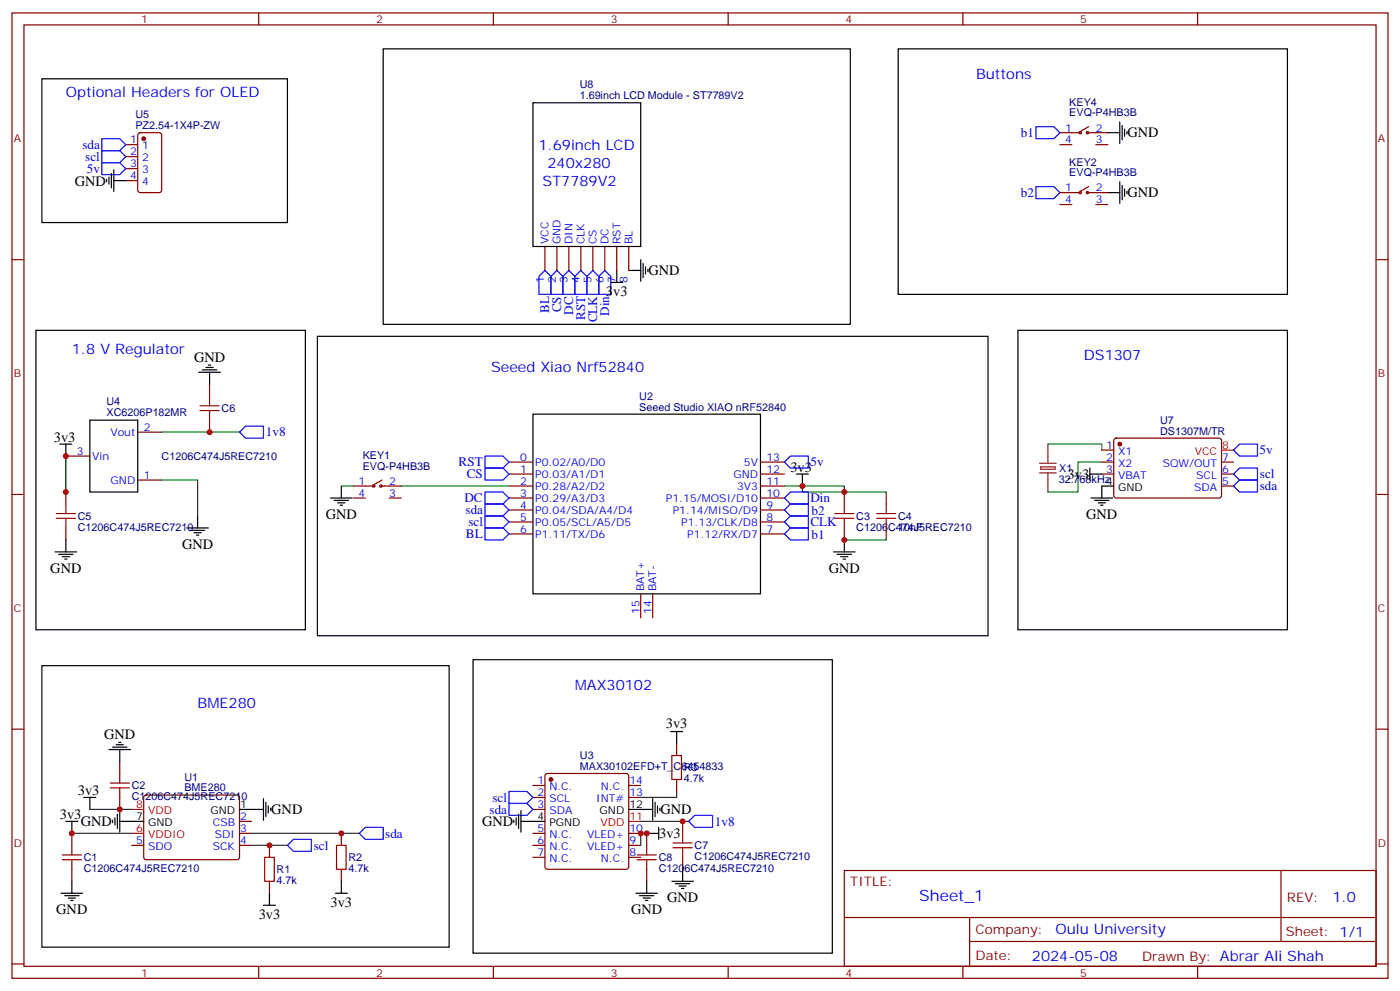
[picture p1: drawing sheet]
<svg xmlns="http://www.w3.org/2000/svg" width="412mm" height="292mm" viewBox="0 0 412 292" stroke-linecap="round" stroke-linejoin="round" font-family="sans-serif">
<g fill="none" stroke="#870000" stroke-width=".35">
<path d="M3.5 3.8h405.4v284.3h-405.4zM7.1 7.3h398.2v277.3h-398.2zM76.2 3.8v3.5M145.3 3.8v3.5M214.5 3.8v3.5M283.6 3.8v3.5M352.8 3.8v3.5M40.8 39.3l.5-.2h5.6l.7 .4v16.5l-.4 .7h-5.9l-.7-.4v-16.5zM312.2 39.1h6M320.3 39.1h6M320.7 37.3l-2.5 1.4M37 42.6h3.6"/>
<path d="M37 46.1h3.6M37 49.7h3.6M37 53.2h3.6M312.2 42.6h3.5M312.2 56.7h6M320.3 56.7h6M320.7 55l-2.5 1.4M322.8 42.6h3.5M3.5 76.5h3.6M160.5 72.6v7.1M164 72.6v7.1M167.6 72.6v7.1"/>
<path d="M171.1 72.6v7.1M174.6 72.6v7.1M178.2 72.6v7.1M181.7 72.6v7.1M185.2 72.6v7.1M312.2 60.3h3.5M322.8 60.3h3.5M405.3 76.5h3.6M61.7 113.2v3.5M19.4 134.3h7.1M40.6 127.3h7M61.7 123.8v3.5"/>
<path d="M149.9 136.1h7.1M149.9 139.6h7.1M224 136.1h7.1M224 139.6h7.1M324.6 136.1h3.5M324.6 139.6h3.5M324.6 132.6h3.5M328.3 129.3l.5-.3 30.6 .1 .4 .7v16.5l-.7 .4-30.6-.1-.4-.6v-16.2zM359.8 136.1h3.6M359.8 139.6h3.6M3.5 145.6h3.6M19.4 144.9v3.5"/>
<path d="M19.4 155.5v3.5M40.6 141.4h7M104.1 143.2h6M104.1 146.7h3.5M112.2 143.2h6M112.5 141.4l-2.4 1.4M114.7 146.7h3.5M149.9 143.2h7.1M149.9 146.7h7.1M149.9 150.2h7.1M149.9 153.7h7.1M149.9 157.3h7.1"/>
<path d="M224 143.2h7.1M224 146.7h7.1M224 150.2h7.1M224 153.7h7.1M224 157.3h7.1M248.7 144.9v3.5M248.7 155.5v3.5M261.1 144.9v3.5M261.1 155.5v3.5M359.8 143.2h3.6M405.3 145.6h3.6M188.7 174.9v7.1"/>
<path d="M192.3 174.9v7.1M3.5 214.8h3.6M199.3 219v3.5M405.3 214.8h3.6M35.3 224.3v3.5M35.3 234.9v3.5M42.6 234.4l.4-.2h27.1l.5 .7-.1 17.9-.7 .4h-27l-.5-.7v-17.6zM157 231.4h3.5M157 234.9h3.5M157 238.4h3.5M160.7 228l.5-.2h23.3l.5 .2 .2 .5v26.8l-.2 .5-.5 .2h-23.3l-.5-.2-.2-.5v-26.8zM185.2 231.4h3.5"/>
<path d="M185.2 234.9h3.5M199.3 229.6v3.5M21.2 245.5v3.5M21.2 256v3.6M38.8 249h3.5M70.6 241.9h3.5M70.6 245.5h3.5M70.6 249h3.5M79.4 249v3.5M79.4 259.6v3.5M100.5 245.5v3.5M100.5 256v3.6"/>
<path d="M157 245.5h3.5M157 249h3.5M157 252.5h3.5M185.2 245.5h3.5M185.2 249h3.5M185.2 252.5h3.5M190.5 245.5v3.5M190.5 256v3.6M201.1 241.9v3.6M201.1 252.5v3.5M248.7 256.4h156.6v28.2h-156.6zM377.3 256.4v20.9"/>
<path d="M248.7 270.2h156.5M285.6 277.3h119.6M285.6 270.2v14.2M3.5 283.9h3.6M76.2 284.6v3.5M145.3 284.6v3.5M214.5 284.6v3.5M283.6 284.6v3.5M352.8 284.6v3.5M405.3 283.9h3.6"/>
<circle cx="318.2" cy="39.1" r=".35"/>
<circle cx="320.3" cy="39.1" r=".35"/>
<circle cx="318.2" cy="56.7" r=".35"/>
<circle cx="320.3" cy="56.7" r=".35"/>
<circle cx="110.1" cy="143.2" r=".35"/>
<circle cx="112.2" cy="143.2" r=".35"/>
</g>
<g fill="none" stroke="#000" stroke-width=".35">
<path d="M112.9 14.4h137.6v81.1h-137.6zM264.6 14.4h114.6v72.3h-114.6zM12.3 23.2h72.4v42.3h-72.4zM157 30.3h31.7v42.3h-31.7zM326.3 39.1h3.5M329.8 35.9v6.4M330.6 37v4.2M331.3 38v2.1M332 38.7v.7M31.4 52.8v.8M32.1 52.1v2.2M32.8 51.1v4.2"/>
<path d="M33.5 53.2h3.5M33.5 50v6.4M326.3 56.7h3.5M329.8 53.6v6.3M330.6 54.6v4.2M331.3 55.7v2.1M332 56.4v.7M181.7 79.7v3.5M185.2 79.7h3.5M188.7 76.5v6.3M189.4 77.5v4.3M190.1 78.6v2.1"/>
<path d="M190.9 79.3v.7M10.6 97.3h79.4v88.2h-79.4zM93.5 99.1h197.5v88.2h-197.5zM179.9 83.2h3.5M299.9 97.3h79.3v88.2h-79.3zM58.6 109.6h6.3M59.6 108.9h4.3M60.7 108.2h2.1M61.4 107.5h.7M61.7 109.6v3.6M17.6 130.8h3.6M19.4 130.8v3.5"/>
<path d="M26.5 123.8h14.1v21.1h-14.1zM157 122h67v52.9h-67zM234.6 139.6h3.5M236.4 139.6v3.6M321 139.6h3.6M321 137.9v3.5M19.4 159v3.6M55 155.5h6.4M56.1 156.2h4.2M57.1 156.9h2.2M57.9 157.6h.7M58.2 152v3.5"/>
<path d="M97.4 146.7h6.3M98.4 147.4h4.3M99.5 148.1h2.1M100.2 148.8h.7M100.5 143.2v3.5M248.7 159v3.6M321.4 146.7h6.3M322.4 147.4h4.3M323.5 148.1h2.1M324.2 148.8h.7M328.1 143.2h-3.5v3.5M16.2 162.6h6.4"/>
<path d="M17.3 163.3h4.2M18.3 164h2.2M19 164.7h.8M245.5 162.6h6.4M246.6 163.3h4.2M247.6 164h2.2M248.4 164.7h.7M12.3 196.1h120v82.9h-120zM139.3 194.3h105.9v86.4h-105.9zM34.2 219.4h2.1M34.9 218.7h.7M197.6 215.5h3.5"/>
<path d="M199.3 215.5v3.5M24.7 234.9h3.5M26.5 234.9v3.5M32.1 220.8h6.4M33.2 220.1h4.2M34.6 239.8v4.3M35.3 220.8v3.5M35.3 238.8v6.3M70.6 238.4h7M77.6 235.2v6.4M78.3 236.3v4.2M79 237.3v2.2"/>
<path d="M79.7 238.1v.7M152.8 239.8v4.3M153.5 238.8v6.3M185.2 238.4h7.1M192.3 235.2v6.4M193 236.3v4.2M193.7 237.3v2.2M194.4 238.1v.7M19.4 241.9h3.5M21.2 241.9v3.6M21.2 259.6v3.5M33.2 241.6v.7"/>
<path d="M33.9 240.9v2.1M35.3 241.9h7M100.5 259.6v3.5M151.3 241.6v.7M152 240.9v2.1M153.5 241.9h7M190.5 259.6v3.5M190.5 245.5h3.5M194 243.7v3.5M197.9 259.6h6.4M201.1 256v3.6M18 263.1h6.3"/>
<path d="M19 263.8h4.3M20.1 264.5h2.1M20.8 265.2h.7M77.6 266.6h3.5M79.4 263.1v3.5M98.8 263.1h3.5M187.3 263.1h6.4M188.4 263.8h4.2M189.4 264.5h2.2M190.1 265.2h.8M199 260.3h4.2M200 261h2.1"/>
<path d="M200.7 261.7h.7"/>
</g>
<path d="M359.8 132.6h3.6M38.8 238.4h3.5M38.8 245.5h3.5M185.2 241.9h3.5" fill="none" stroke="#f00" stroke-width=".35"/>
<g fill="none" stroke="#008700" stroke-width=".35">
<path d="M19.4 134.3v10.6M47.6 127.3h23M308.7 130.8h15.9v1.8M324.6 136.1h-7.1v8.8h-8.8M47.6 141.4h10.6v10.6M100.5 143.2h3.6M118.2 143.2h31.7M231.1 143.2h17.6v1.7M236.4 143.2v1.7h12.3M248.7 144.9h12.4M248.7 159h12.4M26.5 238.4h12.3"/>
<path d="M199.3 233.1v1.8h-10.6M21.2 245.5h17.6M74.1 245.5h31.7M74.1 249h10.6M188.7 245.5h1.8h-1.8v3.5M188.7 241.9h14.1"/>
</g>
<g fill="none" stroke="#00f" stroke-width=".35">
<path d="M305.2 37.3h5.2l1.8 1.8-1.8 1.8h-5.2zM30 47.9h5.3l1.7 1.8-1.7 1.7h-5.3zM30 44.4h5.3l1.7 1.7-1.7 1.8h-5.3zM30 40.9h5.3l1.7 1.7-1.7 1.8h-5.3zM305.2 55h5.2l1.8 1.7-1.8 1.8h-5.2zM164 79.7l1.8 1.7v5.3h-3.5v-5.3zM167.6 79.7l1.7 1.7v5.3h-3.5v-5.3zM171.1 79.7l1.8 1.7v5.3h-3.6v-5.3zM174.6 79.7l1.8 1.7v5.3h-3.5v-5.3zM178.2 79.7l1.7 1.7v5.3h-3.5v-5.3zM158.7 81.4l1.8-1.7 1.8 1.7v5.3h-3.6zM70.6 127.3l1.7-1.8h5.3v3.5h-5.3z"/>
<path d="M142.9 137.9h5.3l1.7 1.7-1.7 1.8h-5.3zM142.9 134.3h5.3l1.7 1.8-1.7 1.8h-5.3zM231.1 136.1l1.7-1.8h5.3v3.6h-5.3zM365.1 137.9h5.3v3.5h-5.3l-1.7-1.8zM365.1 130.8h5.3v3.5h-5.3l-1.7-1.7zM142.9 148.4h5.3l1.7 1.8-1.7 1.8h-5.3zM142.9 152h5.3l1.7 1.7-1.7 1.8h-5.3zM142.9 144.9h5.3l1.7 1.8-1.7 1.7h-5.3zM142.9 155.5h5.3l1.7 1.8-1.7 1.7h-5.3zM231.1 146.7l1.7-1.8h5.3v3.5h-5.3zM231.1 153.7l1.7-1.7h5.3v3.5h-5.3zM231.1 150.2l1.7-1.8h5.3v3.6h-5.3z"/>
<path d="M231.1 157.3l1.7-1.8h5.3v3.5h-5.3zM363.4 143.2l1.7-1.8h5.3v3.5h-5.3zM149.9 236.6h5.3l1.8 1.8-1.8 1.8h-5.3zM149.9 233.1h5.3l1.8 1.8-1.8 1.7h-5.3zM84.7 249l1.7-1.8h5.3v3.6h-5.3zM105.8 245.5l1.8-1.8h5.3v3.5h-5.3zM202.8 241.9l1.8-1.7h5.3v3.5h-5.3z"/>
</g>
<g fill="none" stroke="#a10000" stroke-width=".35">
<path d="M58.9 119.5h5.7M61.7 116.7v2.8M58.9 120.9h5.7M61.7 120.9v2.9M16.6 152.7h5.6M16.6 151.3h5.6M19.4 148.4v2.9M19.4 152.7v2.8M245.9 152.7h5.6M245.9 151.3h5.6M248.7 148.4v2.9M248.7 152.7v2.8"/>
<path d="M258.2 152.7h5.7M258.2 151.3h5.7M261.1 148.4v2.9M261.1 152.7v2.8M32.5 232.1h5.6M32.5 230.6h5.6M35.3 227.8v2.8M35.3 232.1v2.8M197.9 222.5h2.8v7.1h-2.8zM18.3 253.2h5.7M18.3 251.8h5.7M21.2 249v2.8"/>
<path d="M21.2 253.2v2.8M78 252.5h2.8v7.1h-2.8zM99.1 249h2.9v7h-2.9zM187.7 253.2h5.6M187.7 251.8h5.6M190.5 249v2.8M190.5 253.2v2.8M198.3 248.3h5.6M198.3 249.7h5.6M201.1 245.5v2.8M201.1 249.7v2.8"/>
</g>
<g fill="#870000" stroke="#870000" stroke-width=".35">
<circle cx="162.3" cy="229.6" r=".53"/>
<circle cx="42.3" cy="40.9" r=".53"/>
<circle cx="329.8" cy="130.8" r=".53"/>
</g>
<path d="M306.2 136.5h4.9M306.2 139.3h4.9M306.6 137.5h4.2v.7h-4.2zM308.7 130.8v5.7M308.7 139.3v5.6" fill="none" stroke="#8c2424" stroke-width=".35"/>
<g fill="#c00">
<circle cx="79.4" cy="249" r=".88"/>
<circle cx="100.5" cy="245.5" r=".88"/>
<circle cx="21.2" cy="245.5" r=".88"/>
<circle cx="35.3" cy="238.4" r=".88"/>
<circle cx="236.4" cy="143.2" r=".88"/>
<circle cx="248.7" cy="144.9" r=".88"/>
<circle cx="248.7" cy="159" r=".88"/>
<circle cx="19.4" cy="134.3" r=".88"/>
<circle cx="19.4" cy="144.9" r=".88"/>
<circle cx="61.7" cy="127.3" r=".88"/>
<circle cx="201.1" cy="241.9" r=".88"/>
<circle cx="190.5" cy="245.5" r=".88"/>
<circle cx="188.7" cy="245.5" r=".88"/>
</g>
<text font-size="4.6" fill="#00f" x="270.8" y="265.4">Sheet_1</text>
<g font-size="4.2" fill="#00f">
<text x="287.5" y="23.2">Buttons</text>
<text x="19.4" y="28.5">Optional Headers for OLED</text>
<text x="158.6" y="44.2">1.69inch LCD</text>
<text x="161.3" y="49.5">240x280</text>
<text x="159.8" y="54.8">ST7789V2</text>
<text x="21.2" y="104.4">1.8 V Regulator</text>
<text x="319.3" y="106.1">DS1307</text>
<text x="144.6" y="109.6">Seeed Xiao Nrf52840</text>
<text x="169.3" y="203.1">MAX30102</text>
<text x="58.2" y="208.4">BME280</text>
<text x="392.5" y="265.7">1.0</text>
<text x="310.9" y="275.2">Oulu University</text>
<text x="304" y="283">2024-05-08</text>
</g>
<g font-size="4.2">
<text x="332.1" y="40.5">GND</text>
<text x="22" y="54.6">GND</text>
<text x="332.1" y="58.1">GND</text>
<text x="191" y="81">GND</text>
<text x="178.5" y="87.1">3v3</text>
<text x="57.1" y="106.5">GND</text>
<text x="15.9" y="130.1">3v3</text>
<text x="232.8" y="138.9">3v3</text>
<text x="314.5" y="141">3v3</text>
<text x="96" y="152.7">GND</text>
<text x="320" y="152.7">GND</text>
<text x="53.6" y="161.6">GND</text>
<text x="14.8" y="168.7">GND</text>
<text x="244.1" y="168.6">GND</text>
<text x="196.1" y="214.4">3v3</text>
<text x="30.7" y="217.5">GND</text>
<text x="22.9" y="234.2">3v3</text>
<text x="79.9" y="239.8">GND</text>
<text x="194.6" y="239.8">GND</text>
<text x="17.6" y="241.2">3v3</text>
<text x="23.8" y="243.3">GND</text>
<text x="142" y="243.3">GND</text>
<text x="194.2" y="246.9">3v3</text>
<text x="16.6" y="269.2">GND</text>
<text x="97.4" y="267">3v3</text>
<text x="185.9" y="269.2">GND</text>
<text x="196.5" y="265.6">GND</text>
<text x="76.2" y="270.6">3v3</text>
</g>
<g font-size="3.9" fill="#00f">
<text x="300.7" y="40.4">b1</text>
<text x="24.3" y="43.9">sda</text>
<text x="25.1" y="47.4">scl</text>
<text x="25.6" y="50.9">5v</text>
<text x="300.7" y="58">b2</text>
<text x="161.8" y="92.2" transform="rotate(-90 161.8 92.2)">BL</text>
<text x="165.3" y="92" transform="rotate(-90 165.3 92)">CS</text>
<text x="168.8" y="92.6" transform="rotate(-90 168.8 92.6)">DC</text>
<text x="172.4" y="94.3" transform="rotate(-90 172.4 94.3)">RST</text>
<text x="175.9" y="94.9" transform="rotate(-90 175.9 94.9)">CLK</text>
<text x="179.4" y="93.1" transform="rotate(-90 179.4 93.1)">Din</text>
<text x="78.3" y="128.5">1v8</text>
<text x="135.1" y="137.4">RST</text>
<text x="238.7" y="137.4">5v</text>
<text x="371" y="133.8">5v</text>
<text x="137.5" y="140.9">CS</text>
<text x="371.1" y="140.9">scl</text>
<text x="136.8" y="148">DC</text>
<text x="238.7" y="148">Din</text>
<text x="371.1" y="144.4">sda</text>
<text x="137.2" y="151.5">sda</text>
<text x="138" y="155">scl</text>
<text x="238.7" y="155">CLK</text>
<text x="239" y="151.6">b2</text>
<text x="137.2" y="158.5">BL</text>
<text x="239" y="158.6">b1</text>
<text x="144.2" y="239.7">sda</text>
<text x="145" y="236.1">scl</text>
<text x="210.6" y="243.2">1v8</text>
<text x="92.4" y="250.2">scl</text>
<text x="113.5" y="246.7">sda</text>
</g>
<g font-size="3.9" fill="#800">
<text x="250.5" y="261">TITLE:</text>
<text x="379.1" y="265.7">REV:</text>
<text x="287.4" y="275.2">Company:</text>
<text x="378.7" y="275.8">Sheet: 1/1</text>
<text x="287.4" y="282.9">Date:</text>
<text x="336.4" y="282.9">Drawn By: Abrar Ali Shah</text>
</g>
<g font-size="3.2" fill="#800">
<text x="41.6" y="6.8">1</text>
<text x="110.8" y="6.8">2</text>
<text x="179.9" y="6.8">3</text>
<text x="249.1" y="6.8">4</text>
<text x="318.2" y="6.8">5</text>
<text x="4.1" y="41.9">A</text>
<text x="405.9" y="41.9">A</text>
<text x="4.1" y="111.1">B</text>
<text x="405.9" y="111.1">B</text>
<text x="4.1" y="180.2">C</text>
<text x="405.9" y="180.2">C</text>
<text x="4.1" y="249.3">D</text>
<text x="405.9" y="249.3">D</text>
<text x="41.6" y="287.6">1</text>
<text x="110.8" y="287.6">2</text>
<text x="179.9" y="287.6">3</text>
<text x="249.1" y="287.6">4</text>
<text x="318.2" y="287.6">5</text>
</g>
<g font-size="3.2" fill="#000080">
<text x="170.8" y="29.2">1.69inch LCD Module - ST7789V2</text>
<text x="170.8" y="26">U8</text>
<text x="39.9" y="34.8">U5</text>
<text x="315" y="34.3">EVQ-P4HB3B</text>
<text x="315" y="31.3">KEY4</text>
<text x="39.9" y="38">PZ2.54-1X4P-ZW</text>
<text x="315" y="51.9">EVQ-P4HB3B</text>
<text x="315" y="48.9">KEY2</text>
<text x="31.4" y="119.3">U4</text>
<text x="188.3" y="117.9">U2</text>
<text x="31.4" y="122.5">XC6206P182MR</text>
<text x="65.3" y="121.4">C6</text>
<text x="188.3" y="120.9">Seeed Studio XIAO nRF52840</text>
<text x="341.7" y="125">U7</text>
<text x="341.7" y="128">DS1307M/TR</text>
<text x="47.6" y="135.6">C1206C474J5REC7210</text>
<text x="106.8" y="135.3">KEY1</text>
<text x="106.8" y="138.4">EVQ-P4HB3B</text>
<text x="311.9" y="142.2">32.768kHz4</text>
<text x="312" y="139">X1</text>
<text x="22.9" y="153.1">C5</text>
<text x="252.2" y="153.1">C3</text>
<text x="264.6" y="153.1">C4</text>
<text x="22.9" y="156.3">C1206C474J5REC7210</text>
<text x="252.2" y="156.3">C1206C474J5REC7210</text>
<text x="264.6" y="156.3">10nF</text>
<text x="170.8" y="226.7">MAX30102EFD+T_C6454833</text>
<text x="170.8" y="223.6">U3</text>
<text x="201.4" y="227.2">R3</text>
<text x="38.8" y="232.5">C2</text>
<text x="54.3" y="233.1">BME280</text>
<text x="54.3" y="229.9">U1</text>
<text x="201.4" y="230.4">4.7k</text>
<text x="38.8" y="235.7">C1206C474J5REC7210</text>
<text x="204.6" y="250.1">C7</text>
<text x="24.7" y="256.9">C1206C474J5REC7210</text>
<text x="24.7" y="253.7">C1</text>
<text x="81.5" y="257.2">R1</text>
<text x="102.7" y="256.9">4.7k</text>
<text x="102.7" y="253.7">R2</text>
<text x="194" y="256.9">C1206C474J5REC7210</text>
<text x="194" y="253.7">C8</text>
<text x="204.6" y="253.3">C1206C474J5REC7210</text>
<text x="81.5" y="260.4">4.7k</text>
</g>
<g font-size="3.2" fill="#00f">
<text x="313.7" y="38.7">1</text>
<text x="322.8" y="38.7">2</text>
<text x="38.4" y="42.3">1</text>
<text x="38.4" y="45.8">2</text>
<text x="41.9" y="44">1</text>
<text x="41.9" y="47.6">2</text>
<text x="313.7" y="42.3">4</text>
<text x="322.8" y="42.3">3</text>
<text x="38.4" y="49.3">3</text>
<text x="38.4" y="52.8">4</text>
<text x="41.9" y="51.1">3</text>
<text x="41.9" y="54.6">4</text>
<text x="313.7" y="56.4">1</text>
<text x="313.7" y="59.9">4</text>
<text x="322.8" y="56.4">2</text>
<text x="322.8" y="59.9">3</text>
<text x="161.6" y="71.9" transform="rotate(-90 161.6 71.9)">VCC</text>
<text x="165.1" y="71.9" transform="rotate(-90 165.1 71.9)">GND</text>
<text x="168.6" y="71.9" transform="rotate(-90 168.6 71.9)">DIN</text>
<text x="172.2" y="71.9" transform="rotate(-90 172.2 71.9)">CLK</text>
<text x="175.7" y="71.9" transform="rotate(-90 175.7 71.9)">CS</text>
<text x="179.2" y="71.9" transform="rotate(-90 179.2 71.9)">DC</text>
<text x="182.7" y="71.9" transform="rotate(-90 182.7 71.9)">RST</text>
<text x="186.3" y="71.9" transform="rotate(-90 186.3 71.9)">BL</text>
<text x="160.2" y="83.4" transform="rotate(-90 160.2 83.4)">1</text>
<text x="163.7" y="83.4" transform="rotate(-90 163.7 83.4)">2</text>
<text x="167.2" y="83.4" transform="rotate(-90 167.2 83.4)">3</text>
<text x="170.7" y="83.4" transform="rotate(-90 170.7 83.4)">4</text>
<text x="174.3" y="83.4" transform="rotate(-90 174.3 83.4)">5</text>
<text x="177.8" y="83.4" transform="rotate(-90 177.8 83.4)">6</text>
<text x="181.3" y="83.4" transform="rotate(-90 181.3 83.4)">7</text>
<text x="184.9" y="83.4" transform="rotate(-90 184.9 83.4)">8</text>
<text x="32.5" y="128.3">Vout</text>
<text x="42.3" y="126.9">2</text>
<text x="22.7" y="134">3</text>
<text x="27.2" y="135.4">Vin</text>
<text x="153.2" y="135.7">0</text>
<text x="157.7" y="137.2">P0.02/A0/D0</text>
<text x="219.1" y="137.2">5V</text>
<text x="225.8" y="135.7">13</text>
<text x="325.9" y="132.2">1</text>
<text x="325.9" y="135.7">2</text>
<text x="329.4" y="134">X1</text>
<text x="329.4" y="137.5">X2</text>
<text x="342.5" y="137.5">SQW/OUT</text>
<text x="360" y="135.7">7</text>
<text x="32.6" y="142.5">GND</text>
<text x="42.3" y="141">1</text>
<text x="105.6" y="142.8">1</text>
<text x="114.7" y="142.8">2</text>
<text x="153.2" y="139.3">1</text>
<text x="153.2" y="142.8">2</text>
<text x="157.7" y="140.7">P0.03/A1/D1</text>
<text x="216" y="140.7">GND</text>
<text x="225.8" y="139.3">12</text>
<text x="225.8" y="142.8">11</text>
<text x="325.9" y="139.3">3</text>
<text x="329.4" y="141">VBAT</text>
<text x="352.4" y="141">SCL</text>
<text x="360" y="142.8">5</text>
<text x="360" y="139.3">6</text>
<text x="105.6" y="146.3">4</text>
<text x="114.7" y="146.3">3</text>
<text x="153.2" y="146.3">3</text>
<text x="153.2" y="149.9">4</text>
<text x="157.7" y="144.2">P0.28/A2/D2</text>
<text x="157.7" y="147.7">P0.29/A3/D3</text>
<text x="196.2" y="147.7">P1.15/MOSI/D10</text>
<text x="217.1" y="144.2">3V3</text>
<text x="225.8" y="146.3">10</text>
<text x="225.8" y="149.9">9</text>
<text x="351.7" y="144.6">SDA</text>
<text x="153.2" y="153.4">5</text>
<text x="157.7" y="151.3">P0.04/SDA/A4/D4</text>
<text x="157.7" y="154.8">P0.05/SCL/A5/D5</text>
<text x="198.2" y="151.3">P1.14/MISO/D9</text>
<text x="200.7" y="154.8">P1.13/CLK/D8</text>
<text x="225.8" y="153.4">8</text>
<text x="153.2" y="156.9">6</text>
<text x="157.7" y="158.3">P1.11/TX/D6</text>
<text x="202.5" y="158.3">P1.12/RX/D7</text>
<text x="225.8" y="156.9">7</text>
<text x="189.8" y="174.2" transform="rotate(-90 189.8 174.2)">BAT+</text>
<text x="193.3" y="174.2" transform="rotate(-90 193.3 174.2)">BAT-</text>
<text x="188.4" y="180.7" transform="rotate(-90 188.4 180.7)">15</text>
<text x="191.9" y="180.7" transform="rotate(-90 191.9 180.7)">14</text>
<text x="158.3" y="231">1</text>
<text x="161.8" y="232.8">N.C.</text>
<text x="177" y="232.8">N.C.</text>
<text x="185.4" y="231">14</text>
<text x="158.3" y="234.5">2</text>
<text x="158.3" y="238.1">3</text>
<text x="161.8" y="236.3">SCL</text>
<text x="161.8" y="239.8">SDA</text>
<text x="175.6" y="236.3">INT#</text>
<text x="185.4" y="234.5">13</text>
<text x="62.7" y="243.3">CSB</text>
<text x="70.7" y="241.6">2</text>
<text x="70.7" y="245.1">3</text>
<text x="158.3" y="245.1">5</text>
<text x="185.4" y="245.1">10</text>
<text x="40.1" y="248.6">5</text>
<text x="43.6" y="250.4">SDO</text>
<text x="62.7" y="250.4">SCK</text>
<text x="63.3" y="246.9">SDI</text>
<text x="70.7" y="248.6">4</text>
<text x="158.3" y="248.6">6</text>
<text x="161.8" y="246.9">N.C.</text>
<text x="161.8" y="250.4">N.C.</text>
<text x="172.9" y="250.4">VLED+</text>
<text x="172.9" y="246.9">VLED+</text>
<text x="185.4" y="248.6">9</text>
<text x="158.3" y="252.2">7</text>
<text x="161.8" y="253.9">N.C.</text>
<text x="177" y="253.9">N.C.</text>
<text x="185.4" y="252.2">8</text>
</g>
<g font-size="3.2" fill="#f00">
<text x="351.9" y="134">VCC</text>
<text x="360" y="132.2">8</text>
<text x="40.1" y="238.1">8</text>
<text x="43.6" y="239.8">VDD</text>
<text x="40.1" y="245.1">6</text>
<text x="176.8" y="243.3">VDD</text>
<text x="185.4" y="241.6">11</text>
<text x="43.6" y="246.9">VDDIO</text>
</g>
<g font-size="3.2">
<text x="329.4" y="144.6">GND</text>
<text x="62" y="239.8">GND</text>
<text x="70.7" y="238.1">1</text>
<text x="176.6" y="239.8">GND</text>
<text x="185.4" y="238.1">12</text>
<text x="40.1" y="241.6">7</text>
<text x="43.6" y="243.3">GND</text>
<text x="158.3" y="241.6">4</text>
<text x="161.8" y="243.3">PGND</text>
</g>
</svg>
